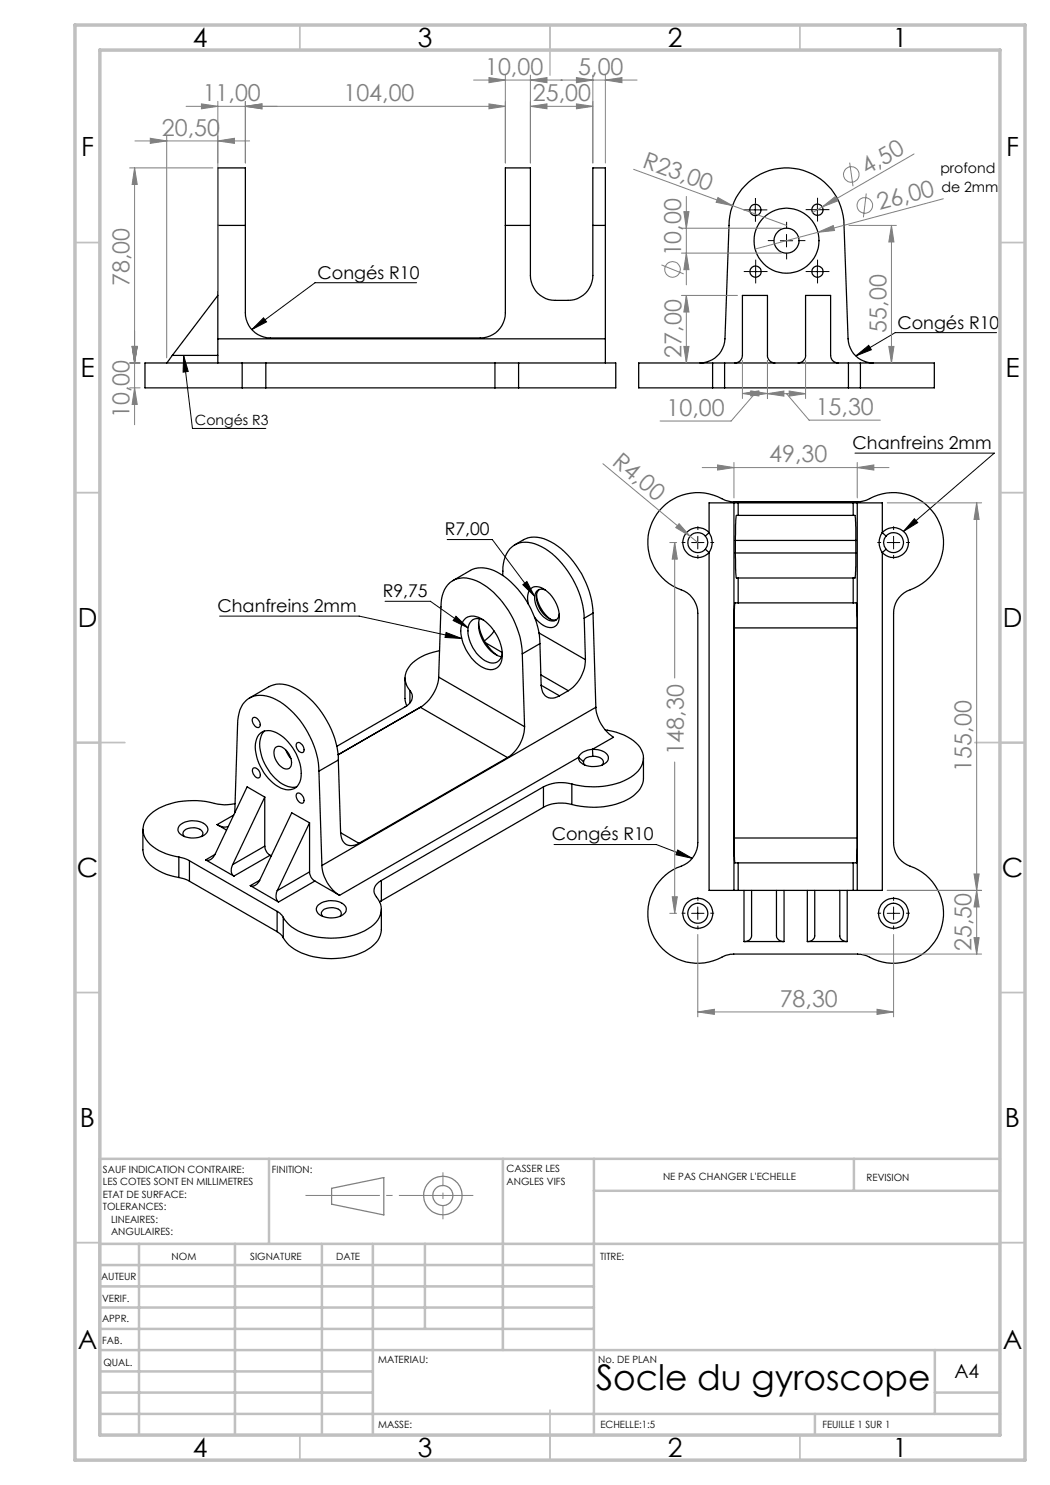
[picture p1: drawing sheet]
<svg xmlns="http://www.w3.org/2000/svg" width="210mm" height="297mm" viewBox="0 0 210 297" stroke-linecap="round" stroke-linejoin="round" font-family="sans-serif">
<g fill="none" stroke="#000" stroke-width=".25">
<path d="M43.6 45.1v-11.5h5.5v11.5M43.6 45.1h5.5M43.6 45.1v22.7M43.6 59.1l-9.1 12M49.1 45.1v17.5a5.1 5.1 0 0 0 5 5h42a5 5 0 0 0 5-5v-17.5M101.1 45.1v-11.5h5v11.5M101.1 45.1h5M106.1 45.1v10a4.9 4.9 0 0 0 5 5 7.9 7.9 0 0 0 5-.7 5 5 0 0 0 2.5-4.3v-10M118.6 45.1v-11.5h2.5v11.5M118.6 45.1h2.5M121.1 45.1v22.7M34.5 71.1l-1.2 1.5"/>
<path d="M34.5 71.1h9.1M43.6 67.8v4.8M43.6 67.8h77.5M48.4 72.6h-19.4v5h19.4M48.4 72.6h4.8M48.4 77.6h4.8M48.4 72.6v5M53.2 72.6h45.8M53.2 77.6h45.8M53.2 72.6v5M99 72.6h4.7M99 77.6h4.7"/>
<path d="M99 72.6v5M103.7 72.6h19.5v5h-19.5M103.7 72.6v5M121.1 67.8v4.8M140 72.6a5.1 5.1 0 0 0 5-4.8l.8-22.7a11.5 11.5 0 0 1 11.5-11.5 11.5 11.5 0 0 1 11.5 11.5l.8 22.7a5.1 5.1 0 0 0 5 4.8M142.5 72.6h-14.8v5h14.8M142.5 72.6h2.4M142.5 77.6h2.4M142.5 72.6v5M144.9 72.6v5M144.9 72.6h24.8M144.9 77.6h24.8"/>
<path d="M147 72.6a1.49 1.49 0 0 0 1.5-1.5v-12h5v12a1.51 1.51 0 0 0 1.5 1.5M159.6 72.6a1.49 1.49 0 0 0 1.5-1.5v-12h5v12a1.51 1.51 0 0 0 1.5 1.5M169.7 72.6h2.4M169.7 77.6h2.4M169.7 72.6v5M172.1 72.6h14.8v5h-14.8M172.1 72.6v5M90.6 116.1l3.5-2a6 6 0 0 1 6.1 .8 18 18 0 0 1 7.8 13.8M100.5 115.1a7 7 0 0 1 1.9-5.7 5.2 5.2 0 0 1 5.9 0 18 18 0 0 1 8.4 12.6l.1 1.6M102.9 109a6.9 6.9 0 0 1 3.9-1.6 10.4 10.4 0 0 1 7.3 4.3 18.2 18.2 0 0 1 4.5 10.9M107.3 119a7 7 0 0 0 2.8 4.8M107.8 117.9a2.77 2.77 0 0 0-.2 3.1 4.2 4.2 0 0 0 3.3 3l.4-.1"/>
<path d="M109.1 118a1.52 1.52 0 0 0-1.7 .2 1.52 1.52 0 0 0-.5 1.6 4.9 4.9 0 0 0 3.3 4.4 1.41 1.41 0 0 0 1.7-1.4M141.1 107.2a2.02 2.02 0 0 1 0 2.7M141.1 107.2a2 2 0 0 0-2.9-.1 2 2 0 0 0 0 2.9 2 2 0 0 0 2.9-.1M141.1 109.9l.7 .6M141.8 106.5a3.4 3.4 0 0 1 0 4M141.8 110.5v67.6h5M141.8 106.5a3 3 0 0 0-4.3-.1 3 3 0 0 0 0 4.3 3 3 0 0 0 4.3-.2M141.8 106.5l-.7 .7M146.8 100.4h-.4a6.4 6.4 0 0 1-2.9-1.1 10 10 0 0 0-13.4 5.9 10 10 0 0 0 6.7 13 5 5 0 0 1 2.8 4.5v45.8a5.2 5.2 0 0 1-4.2 5.1 10 10 0 0 0-4.6 13.8 10 10 0 0 0 14.1 3.8l1.9-.4h25a6.1 6.1 0 0 1 2.9 1 10 10 0 0 0 13.4-5.8 10 10 0 0 0-6.7-13 4.9 4.9 0 0 1-2.7-4.5v-45.8a5.2 5.2 0 0 1 4.2-5.1 10 10 0 0 0 4.6-13.9 10 10 0 0 0-14.1-3.7l-1.9 .4M146.8 100.4h.1M146.8 100.4h24.7M146.8 100.6h-5v5.9"/>
<path d="M146.8 100.6v77.5M146.8 100.6h.8M147.1 110.6l.1 4.8 .1 .2h.3M147.1 108.1v2.5M147.1 110.6h24.1M147.1 108.1h24.1M147.6 115.6h23M147.6 100.6h23M147.6 103.1h23M147.6 103.1h-.3l-.1 .2-.1 4.8M147.6 100.6v2.5M147.6 115.6v5"/>
<path d="M170.6 103.1h.4l.1 .6 .1 4.4M170.6 100.6v2.5M170.6 115.6v5M170.6 100.6h.9M171.2 110.6l-.1 4.3-.1 .7h-.4M171.2 108.1v2.5M171.5 100.6h5v5.9M171.5 100.6v77.5M171.5 100.4h.1M176.5 106.5a3.4 3.4 0 0 0 0 4M176.5 110.5v67.6h-5M176.5 106.5a3 3 0 0 1 4.3-.1 3 3 0 0 1 0 4.3 3 3 0 0 1-4.3-.2"/>
<path d="M176.5 106.5l.7 .7M177.2 107.2a2.02 2.02 0 0 0 0 2.7M177.2 107.2a2 2 0 0 1 2.9-.1 2 2 0 0 1 0 2.9 2 2 0 0 1-2.9-.1M177.2 109.9l-.7 .6M49.9 139.6l3.9-2.3a6 6 0 0 1 6.1 .8 18.2 18.2 0 0 1 7.8 13.9M81 135.6v4.1l.4 1.5M82 138.1a2.06 2.06 0 0 1-1 3.3l-13.6 7.9M82 138.1v2.5M87.7 135.4a8.1 8.1 0 0 1-3.6 6.1M87.7 135.4l17.2 9.9M87.9 130.1a9.6 9.6 0 0 0-6.2 3.4 3.5 3.5 0 0 0 .3 4.6M93.2 123.6a3.7 3.7 0 0 1 4.4 1.2 8.4 8.4 0 0 1 2.7 7.5 2.34 2.34 0 0 1-3.6 1.3 8.6 8.6 0 0 1-4.4-8.5 2.36 2.36 0 0 1 .9-1.5z"/>
<path d="M95.7 124.6a9.2 9.2 0 0 0 3.8 6.5M95.9 123.8a6.9 6.9 0 0 0 4.1 7.5h.3M96.7 124a2.04 2.04 0 0 0-2.3 0 2.04 2.04 0 0 0-.8 2.2 7.2 7.2 0 0 0 4.3 6.3 1.99 1.99 0 0 0 2.6-2l-3.3-1.9M98.8 126.2l-.8 1-1.1 1M104.5 130.8a17.5 17.5 0 0 0-9.2-14.6 4.7 4.7 0 0 0-6.1 1.2l-.8 1.8-.2 1.4-.5 14.8M104.5 130.8l.4 14.5M105.7 120.8a2.87 2.87 0 0 1 1-3.4 4.1 4.1 0 0 1 4 2.3 5.3 5.3 0 0 1 .8 5 1.91 1.91 0 0 1-2.8 .4l-1.3-1-.5-.7M107.8 126.6l9.3 5.3M108 128.7l-3.5 2.1M108 128.7l.2 8.4M108.2 135l5.5 3.1M108.2 137.1a2.31 2.31 0 0 0 2.4 2.5l1.3-.4"/>
<path d="M108.2 137.1l3.7 2.1M113.7 138.1l-1.8 1.1M116.8 123.6l.3 8.3M117.1 131.9a7.5 7.5 0 0 1-3.4 6.2M118.6 122.6l-1.8 1M118.6 122.6l.6 18.9M146.8 125.6v42M147.6 120.6h23M147.6 120.6h-.6l-.1 .2-.1 4.8M170.6 120.6h.7v.4l.2 4.6h-24.7M50.6 143.5a1.31 1.31 0 0 1 1.3 1.8 .72 .72 0 0 1-1.1-.3l-.4-.9zM50.7 153.6a1.24 1.24 0 0 1 1.1 .6 1.24 1.24 0 0 1 0 1.3 1.32 1.32 0 0 1-1.3-1.5z"/>
<path d="M51.8 147a3.1 3.1 0 0 1 4.4 .1 9.7 9.7 0 0 1 3.9 8.7 2.58 2.58 0 0 1-3.9 1.8 10 10 0 0 1-5.1-8.8l.2-1zM52.9 146.2a4.6 4.6 0 0 0-.7 4.6 9.4 9.4 0 0 0 5.4 6.5l.9 .2 .8-.1M53 159.4v9.8M53 159.4l-3.6-2-6.4 13.5M53 159.4l-6.5 13.5M55 149.6a1.31 1.31 0 0 1 2 .3 3.1 3.1 0 0 1 1 3.6 1.31 1.31 0 0 1-1.9-.3 3.2 3.2 0 0 1-1.1-3.6zM57.2 150l1 1.7M59.4 148.6a.97 .97 0 0 1 1.3 .8l.1 .3a.58 .58 0 0 1-.3 .8 .58 .58 0 0 1-.7-.3l-.6-1zM59.4 158.7a1.27 1.27 0 0 1 1.2 1.9 1.36 1.36 0 0 1-1.2-1.9zM63.8 154.2a17.5 17.5 0 0 0-9.2-14.6 4.7 4.7 0 0 0-6.1 1.3 7.9 7.9 0 0 0-1 3.9l-.5 17.8M63.8 154.2l.6 18.9M67.7 152l-3.9 2.2"/>
<path d="M67.7 152l.4 14.5M84.1 141.5l17.4 10M84.2 141.4l-16.6 9.6 16.5-9.5M101.5 151.5l-29.7 17.2M104.9 145.3a7.5 7.5 0 0 1-3.4 6.2M108.7 157.4l-32.4 18.7M108.7 157.4v4.1M114.4 156.8a7.7 7.7 0 0 0-5.7 .6M114.4 156.8v4.1M115.7 151.5l-47.8 27.6M115.7 151.5l1 .8M116.7 152.3l.3 .7"/>
<path d="M118.5 149.9a3.2 3.2 0 0 1 3.2 1.5 1.89 1.89 0 0 1-1.9 1.8 3.7 3.7 0 0 1-4-1.2l-.1-.5M118.5 149.9a2.97 2.97 0 0 0-2.8 1.6M118.5 149.9l.1 1.4M118.6 151.3a1.75 1.75 0 0 1 2.1 1.2l-.3 .5M118.6 151.3a1.61 1.61 0 0 0-1.9 1M119.2 141.5a8 8 0 0 0 3.5 6l-4.2 2.4M119.2 141.5l-54.8 31.6M121 145.9a10.5 10.5 0 0 1 7 3.6 3.9 3.9 0 0 1-1.3 5.5 15.1 15.1 0 0 1-12.3 1.8M128.7 151.6v4.1a5.6 5.6 0 0 1-3.9 4.6 16.3 16.3 0 0 1-10.4 .6M28.6 165.9v4.1a5.6 5.6 0 0 0 3.9 4.6l1.6 .5 1.7 .4M35.8 171.4l1.1 .3 1 .5M35.8 175.5l1.1 .3 1 .4"/>
<path d="M35.8 171.4v4.1M36 165a4.2 4.2 0 0 1 5.3 .1 1.31 1.31 0 0 1-.8 2.1 4.2 4.2 0 0 1-4.8-.8 1.14 1.14 0 0 1 .3-1.4zM36.9 167.3a.9 .9 0 0 1-.2-.9 .9 .9 0 0 1 .7-.6 2.55 2.55 0 0 1 3.2 .7l-.1 .5-.2 .3M37.9 172.2l17.5 10.1M37.9 172.2v4M37.9 176.2l17.5 10.1M41.1 172l5.7 3.2M43 170.9a1.57 1.57 0 0 1-1.9 1.1M43 170.9l-1.9 1.1M43.4 164.9l.5 .3a2.39 2.39 0 0 0 1.7 .1M43.4 164.9l1.9 1.1M46.5 172.9a1.74 1.74 0 0 0 .3 2.3"/>
<path d="M46.7 163l-3.3 1.9M47 160.7a8.8 8.8 0 0 1-4.9-.2 14.7 14.7 0 0 0-11.5 1.9 4 4 0 0 0 0 6.9l1.2 .8 1.5 .7 2.5 .6M50.1 177.1l5.6 3.3M51.9 176.1a1.59 1.59 0 0 1-1.8 1M51.9 176.1l-1.8 1M53 169.2a2.33 2.33 0 0 0 1 1.9M53 169.2l-6.5 3.7M54 171.1l.3 .1M54 171.1l-7.2 4.1M55.5 178.1a1.88 1.88 0 0 0 .2 2.3M61.9 174.4a2.11 2.11 0 0 0 1.1 1.8M61.9 164.6l-3.6-2-6.4 13.5"/>
<path d="M61.9 164.6v9.8M61.9 164.6l-6.4 13.5M61.9 174.4l-6.4 3.7M63 176.2l4.9 2.9M63 176.2l-7.3 4.2M64.4 173.1a7.6 7.6 0 0 0 3.5 6M68.1 166.5a2.26 2.26 0 0 0 2.3 2.6l1.4-.4M68.1 166.5l3.7 2.2M76.3 176.1a2.18 2.18 0 0 0-.7 3.8 3.9 3.9 0 0 1-1.4 5.5 15.1 15.1 0 0 1-15.9 0l-.9-.9-.7-1M76.3 176.1v4.1M108.7 161.5l-32.4 18.7M114.4 160.9a7.7 7.7 0 0 0-5.7 .6"/>
<path d="M146.8 178.1h.8M146.8 167.6l.1 4.8 .1 .2h.6M146.8 167.6h24.7l-.2 4.6v.4h-.7M147.6 172.6h23M147.6 178.1h23M147.6 172.6v5.5M148.8 178.1v10.2M150.3 178.1v9.1a1.31 1.31 0 0 1-1.5 1.1M155.3 178.1v9.1a1.37 1.37 0 0 0 1.5 1.1M156.8 178.1v10.2M161.5 178.1v10.2M162.9 178.1v9.1a1.3 1.3 0 0 1-1.4 1.1"/>
<path d="M168 178.1v9.1a1.3 1.3 0 0 0 1.4 1.1M169.4 178.1v10.2M170.6 172.6v5.5M170.6 178.1h.9M55.4 182.3l.6 .4 .7 .8M55.4 186.3l.8 .6 .5 .7M55.4 182.3v4M56.7 183.5v4.1M63.7 181a4.3 4.3 0 0 1 5.3 .1 1.3 1.3 0 0 1-.8 2.1 4.4 4.4 0 0 1-4.6-.6 1.12 1.12 0 0 1 .1-1.6zM64.6 183.3a.9 .9 0 0 1-.3-.9 .9 .9 0 0 1 .8-.7 2.83 2.83 0 0 1 3 .5 .79 .79 0 0 1-.1 1.1M76.3 181.9v4a4.8 4.8 0 0 1-2.7 4 15.1 15.1 0 0 1-15.3-.5l-.9-.8-.7-1M76.3 180.2l-.4 .2"/>
<path d="M148.8 188.3h8M161.5 188.3h7.9"/>
<circle cx="151.1" cy="42" r="1.13"/>
<circle cx="151.1" cy="54.3" r="1.12"/>
<circle cx="157.3" cy="48.1" r="6.5"/>
<circle cx="157.3" cy="48.1" r="2.51"/>
<circle cx="163.5" cy="54.3" r="1.12"/>
<circle cx="163.5" cy="41.9" r="1.12"/>
<circle cx="139.6" cy="182.7" r="2.01"/>
<circle cx="139.6" cy="182.7" r="2.99"/>
<circle cx="178.7" cy="182.7" r="2.99"/>
<circle cx="178.7" cy="182.7" r="2"/>
</g>
<g fill="none" stroke="#808080" stroke-width=".2">
<path d="M94.7 16h32.7M97.8 15.5l3.3 .5-3.3 .5zM101.1 15v17.6M106.1 16l3.3-.5v1zM106.1 15v17.6M115.3 15.5l3.3 .5-3.3 .5zM118.6 15v17.6M121.1 16l3.3-.5v1zM121.1 15v17.6M25.9 33.6h16.7M26.9 33.6l.5 3.3h-1zM26.9 33.6v51.3"/>
<path d="M27 28.2h22.9M30.1 27.7l3.2 .5-3.2 .5zM33.3 27.2v44.4M40.3 20.8l3.3 .5-3.3 .5zM43.6 28.2l3.3-.5v1zM43.6 20.3v37.8M49.1 21.3l3.3-.5v1zM49.1 20.3v12.3M97.8 20.8l3.3 .5-3.3 .5zM101.1 21.3h-63.9M106.1 21.3l3.3-.5v1zM106.1 21.3h12.5"/>
<path d="M115.3 20.8l3.3 .5-3.3 .5zM126.7 33.9l30.6 11.2M137.3 39.3v17.7M143.6 39.5l2.9 1.6-3.3-.6zM169.9 32.5l.7 4.7M173.2 38.7l-.5 4.8M182.8 30.8l-18.3 10.6M188.7 39.8l-37.7 10M132.3 53l4.4 1.8M136.3 45.6h20M136.3 50.6h20M136.3 59.1h11.2"/>
<path d="M136.8 42.3h1l-.5 3.3zM137.3 50.6l.5 3.3h-1zM137.3 59.1l.5 3.3h-1zM137.3 59.1v13.5M163.6 46.5l3.1-1.4 .2 1zM164.5 41.4l2.6-2.1 .5 .9zM164.5 41.4l-2 1.1M169.8 45.1h9.5M178.3 45.1v27.5M178.3 45.1l.5 3.3h-1zM25.9 72.6h2.1M25.9 77.6h2.1"/>
<path d="M26.4 69.3h1l-.5 3.3zM26.9 77.6l.5 3.3h-1zM136.8 69.3h1l-.5 3.3zM148.5 78.7l3.3-.5v1zM148.5 72.1v7.6M148.5 78.7h5M150.2 78.2l3.3 .5-3.3 .5zM151 78.7l-4.8 5.5h-14.2M153.5 78.7l3.3-.5v1zM153.5 72.1v7.6M153.5 78.7h7.6M157.3 78.7l4.5 5.3h14.3"/>
<path d="M157.8 78.2l3.3 .5-3.3 .5zM161.1 72.1v7.6M177.8 69.3h1l-.5 3.3zM120.6 92.7l17.4 14.5M140.4 93.5h37.4M143.5 93l3.3 .5-3.3 .5zM146.8 92.5v7.1M171.4 93.5l3.4-.5v1zM171.4 92.5v7.1M133.9 108.5h1.4M134.9 108.5l.6 3.3h-1.1zM134.9 108.5v27.1"/>
<path d="M135.8 104.7l2.2 2.5-2.9-1.7zM138 107.2l1.6 1.3M177.4 100.6h18.9M195.3 100.6v90.2M195.3 100.6l.5 3.3h-1zM134.9 152.4v30.3M134.4 179.3h1.1l-.6 3.4zM177.4 178.1h18.9M194.8 174.8h1l-.5 3.3zM195.3 178.1l.5 3.3h-1zM133.9 182.7h1.4M139.6 186.9v16.5"/>
<path d="M172.5 190.8h23.8M178.7 186.9v16.5M194.8 187.5h1l-.5 3.3zM139.6 202.4l3.3-.5v1zM139.6 202.4h39.1M175.4 201.9l3.3 .5-3.3 .5z"/>
<circle cx="170.3" cy="34.9" r="1.55"/>
<circle cx="134.5" cy="53.9" r="1.55"/>
<circle cx="173" cy="41.1" r="1.56"/>
</g>
<g fill="none" stroke="#000" stroke-width=".2">
<path d="M83.3 56.5h-20.3l-12.7 9.4M149.8 42h2.5M149.9 54.3h2.5M151.1 40.7v2.5M151.1 53.1v2.5M156.1 48.2h2.4M157.3 46.9v2.5M162.2 41.9h2.5M162.2 54.3h2.5M163.5 40.7v2.5M163.5 53.1v2.5M36.7 71.1l.9 3.2-1 .1z"/>
<path d="M36.7 71.1l1.8 14.6h14.7M50.3 65.9l2.4-2.3 .6 .8zM171.2 71.2l2.5-2.1 .6 .9zM199.3 66.5h-20.3l-7.8 4.7M171 90.6h27.9l-18.2 15.7M89.4 107.9h9.1l8.4 11.4M104.6 116.9l.8-.6 1.5 3zM138.3 108.5h2.5M139.6 107.3v2.5M177.4 108.5h2.6M178.7 107.3v2.5M182.9 103.7l.7 .8-2.9 1.8z"/>
<path d="M43.9 123.2h27.9l20.6 4.5M77 120.3h9.1l7.5 5.3M89.2 126.5l3.2 1.2-3.4-.2zM91.2 123.3l2.4 2.3-3-1.5zM110.8 168.9h20.5l7.1 2.8M135.5 170l2.9 1.7-3.2-.7zM138.3 182.7h2.5M139.6 181.4v2.5M177.4 182.7h2.6M178.7 181.4v2.5"/>
</g>
<g fill="none" stroke="#808080" stroke-width=".25">
<path d="M66.3 237.7l10.5-2.2v7.5l-10.5-2.2z"/>
<circle cx="88.6" cy="239.1" r="2.01"/>
<circle cx="88.6" cy="239.1" r="3.8"/>
</g>
<g fill="none" stroke="#000" stroke-width=".2" stroke-dasharray="30.5 1.3 1.3 1.3" stroke-linecap="butt">
<path d="M149.8 42h-1.1M149.9 54.3h-1.1M151.1 40.7v-1.1M151.1 43.2v1.2M151.1 53.1v-1.2M151.1 55.6v1.1M152.3 42h1.2M152.4 54.3h1.1M154.8 48.1h-1.2M157.3 45.6v-1.2M157.3 50.6v1.3M159.8 48.1h1.3"/>
<path d="M162.3 41.9h-1.2M162.3 54.3h-1.2M163.5 40.7v-1.1M163.5 43.2v1.1M163.5 53.1v-1.2M163.5 55.6v1.1M164.8 41.9h1.1M164.8 54.3h1.1M137.1 108.5h-.8M139.6 106v-.7M139.6 111v.8M142.1 108.5h.7"/>
<path d="M176.2 108.5h-.7M178.7 106v-.7M178.7 111v.8M181.2 108.5h.8M137.1 182.6h-.8M139.6 180.1v-.7M139.6 185.1v.8M142.1 182.6h.7M176.2 182.6h-.7M178.7 180.1v-.7M178.7 185.1v.8M181.2 182.6h.8"/>
</g>
<path d="M61.1 239.1h33.6" fill="none" stroke="#808080" stroke-width=".2" stroke-dasharray="30.5 1.3 1.3 1.3" stroke-dashoffset="15.6" stroke-linecap="butt"/>
<path d="M88.6 234.5v9.4" fill="none" stroke="#808080" stroke-width=".2" stroke-dasharray="30.5 1.3 1.3 1.3" stroke-dashoffset="27.7" stroke-linecap="butt"/>
<g fill="none" stroke="#c0c0c0" stroke-width=".35">
<path d="M60 5v5M110 5v10M160 5v5M15 48.5h5M200 48.5h5M15 98.5h5M200 98.5h5M15 148.5h10M195 148.5h10M15 198.5h5M200 198.5h5M15 248.5h5"/>
<path d="M200 248.5h5M60 287v5M110 282v10M160 287v5"/>
</g>
<g fill="none" stroke="#c0c0c0" stroke-width=".5">
<path d="M53.8 231.8v17M100.6 231.8v38.2M118.8 231.8v55.2M118.8 238.2h81.2M170.8 231.8v6.4M200 231.8h-180v55.2M20 248.8h180M20 257.3h98.8M20 253h98.8M27.8 248.8v38.2M47 248.8v38.2M64.4 248.8v38.2"/>
<path d="M74.6 248.8v38.2M85 248.8v17M20 265.8h98.8M20 261.5h98.8M20 278.5h54.6M20 274.3h54.6M20 270h180M187 278.5h13M187 270v12.8M20 282.8h180M163 282.8v4.2"/>
</g>
<path d="M15 5h190v287h-190zM20 10h180v277h-180z" fill="none" stroke="#c0c0c0" stroke-width=".7"/>
<g fill="#000">
<path d="M36.7 71.1l.9 3.2-1 .1z"/>
<path d="M171.2 71.2l2.5-2.1 .6 .9zM50.3 65.9l2.4-2.3 .6 .8zM182.9 103.7l.7 .8-2.9 1.8zM135.5 170l2.9 1.7-3.2-.7zM91.2 123.3l2.4 2.3-3-1.5zM104.6 116.9l.8-.6 1.5 3zM89.2 126.5l3.2 1.2-3.4-.2z"/>
</g>
<g fill="#808080">
<path d="M135.8 104.7l2.2 2.5-2.9-1.7z"/>
<path d="M143.6 39.5l2.9 1.6-3.3-.6z"/>
<path d="M163.6 46.5l3.1-1.4 .2 1z"/>
<path d="M164.5 41.4l2.6-2.1 .5 .9z"/>
<path d="M49.1 21.3l3.3-.5v1zM40.3 20.8l3.3 .5-3.3 .5zM106.1 16l3.3-.5v1zM97.8 15.5l3.3 .5-3.3 .5zM121.1 16l3.3-.5v1zM115.3 15.5l3.3 .5-3.3 .5z"/>
<path d="M148.5 78.7l3.3-.5v1zM150.2 78.2l3.3 .5-3.3 .5zM153.5 78.7l3.3-.5v1zM157.8 78.2l3.3 .5-3.3 .5zM49.1 21.3l3.3-.5v1zM97.8 20.8l3.3 .5-3.3 .5zM30.1 27.7l3.2 .5-3.2 .5zM43.6 28.2l3.3-.5v1zM139.6 202.4l3.3-.5v1zM175.4 201.9l3.3 .5-3.3 .5zM143.5 93l3.3 .5-3.3 .5zM171.4 93.5l3.4-.5v1z"/>
<path d="M106.1 21.3l3.3-.5v1zM115.3 20.8l3.3 .5-3.3 .5z"/>
<path d="M194.8 187.5h1l-.5 3.3zM195.3 178.1l.5 3.3h-1zM194.8 174.8h1l-.5 3.3zM195.3 100.6l.5 3.3h-1z"/>
<path d="M136.8 42.3h1l-.5 3.3zM137.3 50.6l.5 3.3h-1zM178.3 45.1l.5 3.3h-1zM177.8 69.3h1l-.5 3.3zM137.3 59.1l.5 3.3h-1zM136.8 69.3h1l-.5 3.3zM26.9 33.6l.5 3.3h-1zM26.4 69.3h1l-.5 3.3zM26.4 69.3h1l-.5 3.3zM26.9 77.6l.5 3.3h-1zM134.9 108.5l.6 3.3h-1.1zM134.4 179.3h1.1l-.6 3.4z"/>
</g>
<text font-size="7.1" x="119.2" y="277.9">Socle du gyroscope</text>
<g font-size="5.3">
<text x="38.5" y="9.5">4</text>
<text x="83.5" y="9.5">3</text>
<text x="133.6" y="9.5">2</text>
<text x="178.6" y="9.5">1</text>
<text x="16.2" y="31.2">F</text>
<text x="201.2" y="31.2">F</text>
<text x="16.1" y="75.5">E</text>
<text x="201.1" y="75.5">E</text>
<text x="15.5" y="125.5">D</text>
<text x="200.5" y="125.5">D</text>
<text x="15.4" y="175.5">C</text>
<text x="200.4" y="175.5">C</text>
<text x="16" y="225.5">B</text>
<text x="201" y="225.5">B</text>
<text x="15.5" y="269.7">A</text>
<text x="200.5" y="269.7">A</text>
<text x="38.5" y="291.5">4</text>
<text x="83.5" y="291.5">3</text>
<text x="133.6" y="291.5">2</text>
<text x="178.6" y="291.5">1</text>
</g>
<g font-size="4.7" fill="#808080">
<text x="97" y="15">10,00</text>
<text x="115.7" y="15">5,00</text>
<text x="40.5" y="20.2">11,00</text>
<text x="68.7" y="20.2">104,00</text>
<text x="106.6" y="20.2">25,00</text>
<text x="32.4" y="27.1">20,50</text>
<text x="128.3" y="33.4" transform="rotate(20 128.3 33.4)">R23,00</text>
<text x="173.4" y="35.1" transform="rotate(-30 173.4 35.1)">4,50</text>
<text x="175.9" y="42.1" transform="rotate(-15 175.9 42.1)">26,00</text>
<text x="136.2" y="51.3" transform="rotate(-90 136.2 51.3)">10,00</text>
<text x="25.9" y="57.2" transform="rotate(-90 25.9 57.2)">78,00</text>
<text x="136.3" y="71.5" transform="rotate(-90 136.3 71.5)">27,00</text>
<text x="177.3" y="66.5" transform="rotate(-90 177.3 66.5)">55,00</text>
<text x="25.9" y="83.6" transform="rotate(-90 25.9 83.6)">10,00</text>
<text x="133.3" y="83.2">10,00</text>
<text x="163.1" y="83">15,30</text>
<text x="122.2" y="92.8" transform="rotate(40 122.2 92.8)">R4,00</text>
<text x="153.9" y="92.5">49,30</text>
<text x="136.7" y="151.1" transform="rotate(-90 136.7 151.1)">148,30</text>
<text x="194.3" y="154.3" transform="rotate(-90 194.3 154.3)">155,00</text>
<text x="194.3" y="190.2" transform="rotate(-90 194.3 190.2)">25,50</text>
<text x="155.9" y="201.3">78,30</text>
</g>
<text font-size="3.9" x="190.9" y="275.5">A4</text>
<g font-size="3.5">
<text x="63.5" y="55.7">Congés R10</text>
<text x="179.5" y="65.7">Congés R10</text>
<text x="170.5" y="89.8">Chanfreins 2mm</text>
<text x="88.9" y="107.1">R7,00</text>
<text x="76.6" y="119.5">R9,75</text>
<text x="43.5" y="122.4">Chanfreins 2mm</text>
<text x="110.3" y="168.1">Congés R10</text>
</g>
<g font-size="2.8">
<text x="188.1" y="34.6">profond</text>
<text x="188.3" y="38.5">de 2mm</text>
<text x="39" y="85">Congés R3</text>
</g>
<g font-size="2">
<text x="20.6" y="234.6">SAUF INDICATION CONTRAIRE:</text>
<text x="20.6" y="237.1">LES COTES SONT EN MILLIMETRES</text>
<text x="20.6" y="239.6">ETAT DE SURFACE:</text>
<text x="54.4" y="234.6">FINITION:</text>
<text x="101.3" y="234.5">CASSER LES</text>
<text x="101.3" y="237">ANGLES VIFS</text>
<text x="132.6" y="236">NE PAS CHANGER L'ECHELLE</text>
<text x="173.3" y="236.2">REVISION</text>
<text x="20.6" y="242.1">TOLERANCES:</text>
<text x="22.2" y="244.6">LINEAIRES:</text>
<text x="22.2" y="247.1">ANGULAIRES:</text>
<text x="34.3" y="252">NOM</text>
<text x="50" y="251.9">SIGNATURE</text>
<text x="67.2" y="251.9">DATE</text>
<text x="120" y="251.9">TITRE:</text>
<text x="20.2" y="256.1">AUTEUR</text>
<text x="20.4" y="260.3">VERIF.</text>
<text x="20.4" y="264.4">APPR.</text>
<text x="20.5" y="268.8">FAB.</text>
<text x="20.7" y="273.1">QUAL.</text>
<text x="75.7" y="272.5">MATERIAU:</text>
<text x="119.6" y="272.5">No. DE PLAN</text>
<text x="75.6" y="285.5">MASSE:</text>
<text x="120.1" y="285.6">ECHELLE:1:5</text>
<text x="164.5" y="285.6">FEUILLE 1 SUR 1</text>
</g>
</svg>
